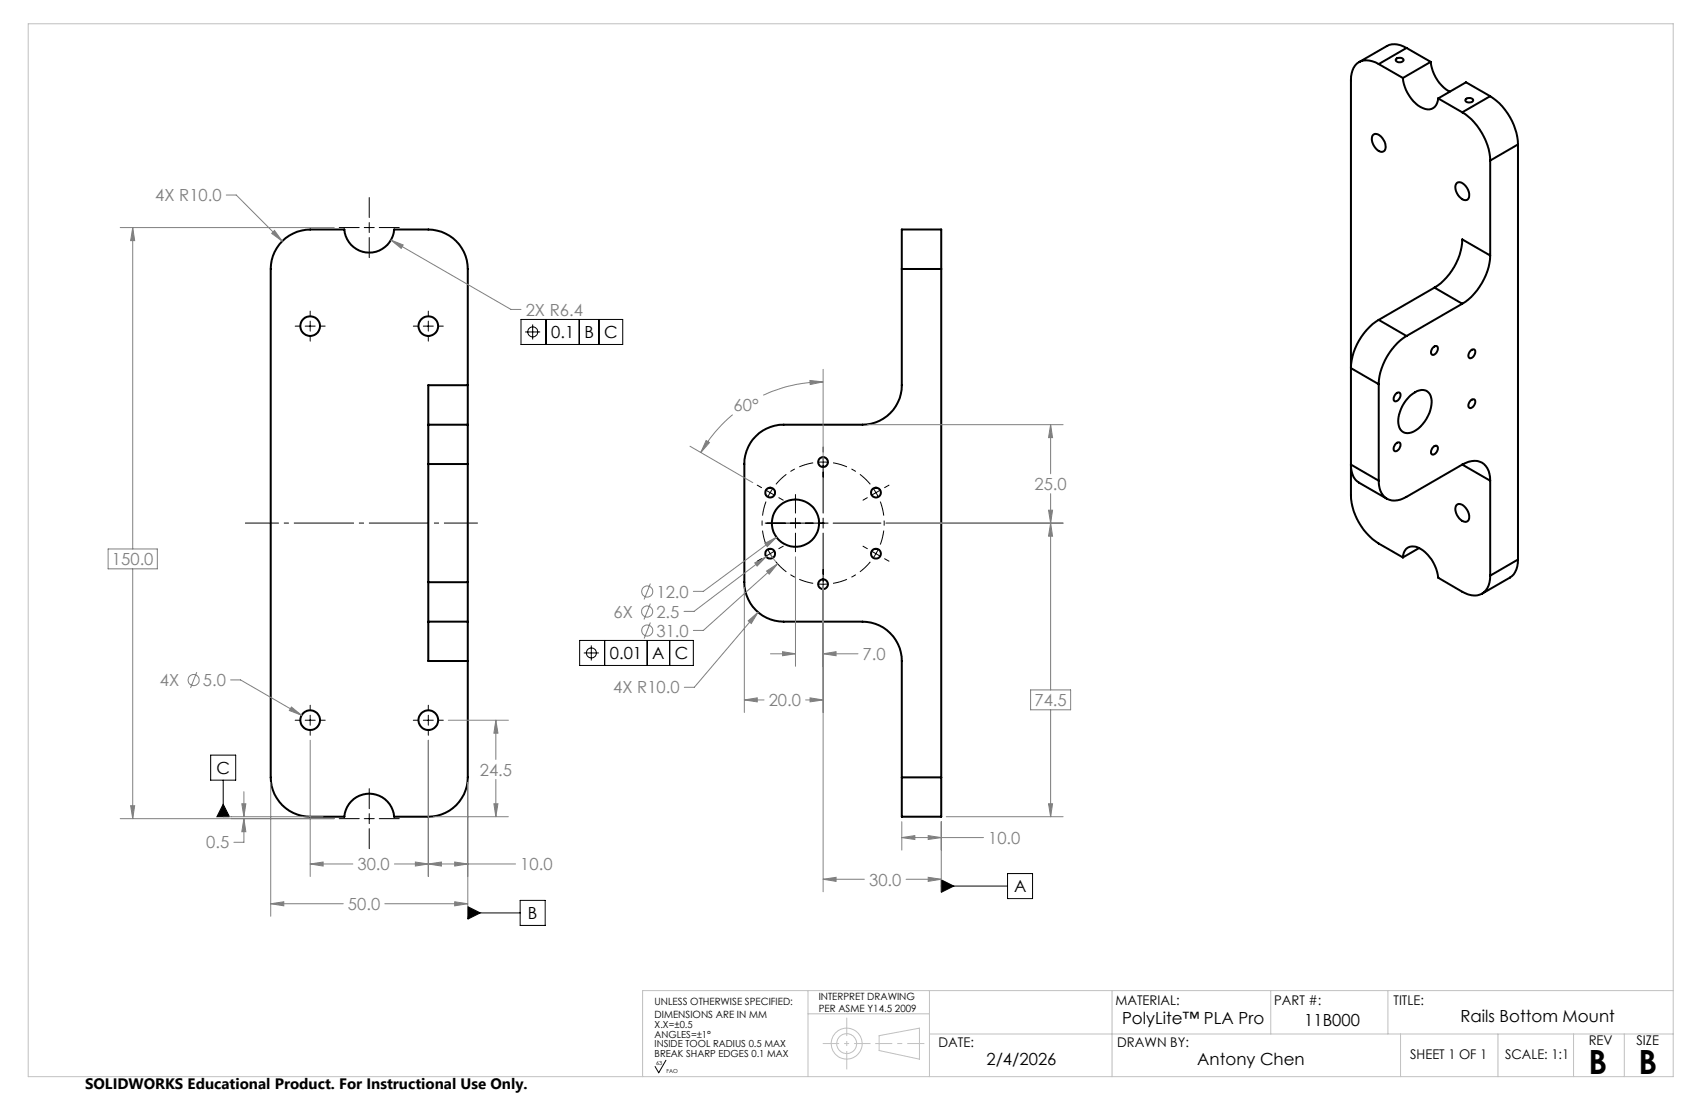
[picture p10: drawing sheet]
<svg xmlns="http://www.w3.org/2000/svg" width="432mm" height="279mm" viewBox="0 0 432 279" stroke-linecap="round" stroke-linejoin="round" font-family="sans-serif">
<g fill="none" stroke="#000" stroke-width=".51">
<path d="M350 16.3a4.6 4.6 0 0 0-6 .3 6 6 0 0 0-1.1 3.8v105.3a15.5 15.5 0 0 0 7.1 12.2l6.1 3.6M350 16.3l6.1 3.5M354.4 15a1.19 1.19 0 0 1 1.9 .3 1.16 1.16 0 0 1-2-.1zM356.1 19.8a9.7 9.7 0 0 0 5.1 7.6 2.6 2.6 0 0 0 3.9-2.4M357 12.2a5.1 5.1 0 0 0-4.9-.5l-7.1 4.1M357 12.2l-7 4.1M357 12.2l6.2 3.5M363.2 15.7a9.8 9.8 0 0 0 4.8 7.5M363.2 15.7l-7.1 4.1M348.5 34.3a1.87 1.87 0 0 1 2.7 1.2 1.98 1.98 0 0 1-.2 3 2.88 2.88 0 0 1-2.7-2.7v-.9zM365.1 25l6.1 3.5M371.2 28.5a15.7 15.7 0 0 1 7.1 12.2"/>
<path d="M372.1 25.2a1.17 1.17 0 0 1 1.9 .3 1.2 1.2 0 0 1-2-.1zM378.3 24.4a15.5 15.5 0 0 1 7 12.3M378.3 24.4l-7.1 4.1M378.3 24.4l-6.2-3.5-7 4.1M385.3 36.7l-7 4M385.3 36.7v105.3M369.7 46.5a1.39 1.39 0 0 1 2.1 .4 3 3 0 0 1 .8 3.7 2.2 2.2 0 0 1-2.7-1.6l-.5-1.4zM378.3 40.7v24.1M228.9 68.3v29.5a10 10 0 0 1-10 10h-20a10 10 0 0 0-10 10v29.9a10 10 0 0 0 10 10.1h20a10 10 0 0 1 10 9.9v29.6M228.9 68.3v-10.1h10v10.1M228.9 68.3h10M238.9 68.3v129"/>
<path d="M364.1 73l7.1 4.1M364.1 73l-14.1 8.2M371.2 77.1l-14.2 8.2M378.3 64.8a15.7 15.7 0 0 1-7.1 12.3M378.3 64.8l-7.1-4.1a15.4 15.4 0 0 1-7.1 12.3M118.7 97.8h-10v10M118.7 97.8v10M118.7 97.8v-29.5a10.1 10.1 0 0 0-10-10.1h-8.7a6.3 6.3 0 0 1-6.3 5.9 6.3 6.3 0 0 1-6.3-5.9h-8.7a10.1 10.1 0 0 0-10 10.1v129a10 10 0 0 0 10 10h8.7a6.3 6.3 0 0 1 6.3-5.9 6.3 6.3 0 0 1 6.3 5.9h8.7a10 10 0 0 0 10-10v-29.6M350 81.2a15.4 15.4 0 0 0-7.1 12.2l7.1 4.1M350 97.5v24.5M350 81.2l7 4.1M354.4 99.9a.64 .64 0 0 1 1.1 0 1.46 1.46 0 0 1-1.6 1.8l-.1-.8z"/>
<path d="M357 85.3a15.7 15.7 0 0 0-7 12.2M363.9 88.1a.66 .66 0 0 1 1.1 0 1.62 1.62 0 0 1-1.4 2 1.21 1.21 0 0 1 .3-2zM373.3 89a.66 .66 0 0 1 1.2 0 1.62 1.62 0 0 1-1.4 1.9 1.21 1.21 0 0 1 .2-1.9zM108.7 107.8v10M108.7 117.8h10M108.7 107.8h10M108.7 117.8v29.9M118.7 107.8v10M118.7 117.8v29.9M354.4 112.6a.66 .66 0 0 1 1.1 0 1.62 1.62 0 0 1-1.4 1.9 1.2 1.2 0 0 1 .3-1.9zM358 100.4a3.7 3.7 0 0 1 4.3-1.1 4.2 4.2 0 0 1 .8 4.7 8.5 8.5 0 0 1-5.4 5.9 2.38 2.38 0 0 1-2.7-2.5 9.3 9.3 0 0 1 3-7zM363.9 113.4a.64 .64 0 0 1 1.1 .1 1.46 1.46 0 0 1-1.6 1.8l-.1-.9z"/>
<path d="M371.2 117.9a4.5 4.5 0 0 1 6 .4 5.4 5.4 0 0 1 1.1 3.7M371.2 117.9l-14.2 8.2a4.5 4.5 0 0 1-5.9-.4 5.4 5.4 0 0 1-1.1-3.7M371.2 117.9l7.1 4.1M373.3 101.6l.3-.2a.54 .54 0 0 1 .6 0 .54 .54 0 0 1 .3 .5 1.33 1.33 0 0 1-1.6 1.5l-.1-.8zM350 122l-7.1-4.1 .1 .9a4.5 4.5 0 0 0 2 3.7l7.1 4.1M360.3 139.1l-4.2 2.4M369.7 128.2a1.62 1.62 0 0 1 2.4 .7 2.64 2.64 0 0 1 .5 3.4 2.22 2.22 0 0 1-2.7-1.6l-.5-1.4zM378.3 122v24.1M108.7 147.7v10.1M108.7 157.8v9.9h10M108.7 147.7h10M108.7 157.8h10"/>
<path d="M118.7 147.7v10.1M118.7 157.8v9.9M356.1 141.5a2.67 2.67 0 0 1 1.5-2.7 2.67 2.67 0 0 1 3 .5 9.9 9.9 0 0 1 4.5 7.3l6.1 3.6a4.5 4.5 0 0 0 6-.4 5.4 5.4 0 0 0 1.1-3.7M385.3 142a5.2 5.2 0 0 1-2 4.6l-7.1 4.1M385.3 142l-7 4.1M228.9 197.3v10h10v-10M228.9 197.3h10"/>
<circle cx="78.7" cy="82.8" r="2.51"/>
<circle cx="108.7" cy="82.8" r="2.5"/>
<circle cx="208.9" cy="117.2" r="1.25"/>
<circle cx="195.5" cy="125" r="1.26"/>
<circle cx="201.9" cy="132.7" r="6"/>
<circle cx="222.3" cy="125" r="1.26"/>
<circle cx="195.5" cy="140.5" r="1.25"/>
<circle cx="208.9" cy="148.2" r="1.25"/>
<circle cx="222.4" cy="140.5" r="1.25"/>
<circle cx="78.7" cy="182.7" r="2.5"/>
<circle cx="108.7" cy="182.8" r="2.49"/>
</g>
<g fill="none" stroke="#808080" stroke-width=".25">
<path d="M30.5 57.7h54.3M33.7 57.7l.5 3.4h-1zM33.7 57.7v81.6M57.4 49.5h2.6l11.6 11.7M69.7 58.5l1.9 2.7-2.6-2zM99.2 60.9l3.1 1.3-.5 .8zM99.2 60.9l30.5 17.6h2.6M205.6 96.6l3.4 .3-3.3 .7zM209 96.9a36.8 36.8 0 0 0-15.3 3.4M209 93.7v23.1M175.2 113.2l15.9 9.3M179.2 111.8l.9 .5-2.2 2.5z"/>
<path d="M186 105.2l-3.3 3.1a34.1 34.1 0 0 0-4.8 6.5M220.2 107.8h49.7M266.7 107.8l.5 3.3h-1zM266.7 107.8v12.4M27.4 139.3h12.5v5.1h-12.5zM194.2 137.9l2.9-1.6-2.3 2.4zM197.1 136.3l-18.6 13.8h-2.5M224.9 132.8h45M266.2 129.5h1l-.5 3.3zM266.7 132.8l.5 3.3h-1zM266.7 125.3v49.8M33.7 144.4v63.4"/>
<path d="M165.1 148.1l-1.6 4M165.1 153.2l-1.6 4M165.1 158l-1.6 4M188.9 149v31.8M189.9 157.6l2.5-2.2-1.7 2.8zM191.6 142.8l2.9-1.5-2.3 2.4zM192.4 155.4l-16.2 19h-2.5M194.5 141.3l-18.3 13.9h-2.6M194.6 144.9l2.8-1.8-2.1 2.6zM195.5 140.6l1.5 2M197.4 143.1l-18.9 16.9h-2.5M201.9 141.3v27.8"/>
<path d="M209 148.7v77.6M50 170.6l-1.6 4M58.5 172.5h2.6l15.5 9M74 179.4l2.6 2.1-3.2-1.2zM188.9 177.6l3.3-.5v1zM188.9 177.6h5.1M195.6 165.9h6.3M198.6 165.4l3.3 .5-3.3 .5zM204.5 177.6h4.5M205.6 177.1l3.4 .5-3.4 .5zM209 165.9l3.2-.5v1zM209 165.9h8.8"/>
<path d="M261.6 175.1h10.2v5h-10.2zM68.7 198.5v34M78.7 187.9v34.5M108.7 187.9v34.5M113.8 182.8h15.2M118.7 198.5v34M125.9 182.8l.5 3.3h-1zM125.9 182.8v9.9M125.9 197.8v9.5M266.7 180.1v27.2M30.5 207.8h54.3M33.2 204.5h1l-.5 3.3z"/>
<path d="M56.7 207.3h25.3M61.4 204h1l-.5 3.3zM61.9 207.8l.5 3.3h-1zM61.9 207.8v5.9h-2.5M61.9 200.9v6.4M78.7 219.3l3.3-.5v1zM78.7 219.3h10.9M100.1 219.3h30.8M105.4 218.8l3.3 .5-3.3 .5zM108.7 219.3l3.3-.5v1zM110 207.3h19M115.4 218.8l3.3 .5-3.3 .5z"/>
<path d="M125.4 204h1l-.5 3.3zM228.9 212.5l3.3-.4v.9zM228.9 208.5v7.2M228.9 212.5h20.8M235.6 212.1l3.3 .4-3.3 .5zM238.9 208.5v17.8M240.2 207.3h29.7M266.2 204h1l-.5 3.3zM68.7 229.3l3.3-.5v1.1zM68.7 229.3h18.4M97.7 229.3h21M115.4 228.8l3.3 .5-3.3 .6z"/>
<path d="M209 223.1l3.2-.5v1.1zM209 223.1h10.4M230 223.1h8.9M235.6 222.6l3.3 .5-3.3 .6z"/>
<circle cx="164.3" cy="155.2" r="1.41"/>
<circle cx="164.3" cy="150.1" r="1.4"/>
<circle cx="164.3" cy="160" r="1.4"/>
<circle cx="49.2" cy="172.6" r="1.4"/>
</g>
<g fill="none" stroke="#000" stroke-width=".25">
<path d="M86.1 57.7h5.1M92.5 57.7h2.5M93.7 50.1v5.1M93.7 56.5v2.5M96.3 57.7h5.1M78.7 79v1.2M93.7 60.3v5.1M108.7 79v1.2M74.9 82.8h1.3M77.5 82.8h2.5M78.7 81.5v2.5M78.7 85.3v1.3"/>
<path d="M81.3 82.8h1.2M104.9 82.8h1.3M107.5 82.8h2.5M108.7 81.5v2.5M108.7 85.3v1.3M111.3 82.8h1.2M132.3 81.1h25.8v6.3h-25.8zM133.3 84.2h3.8M135.2 82.3v3.8M138.6 81.1v6.3M147 81.1v6.3M152 81.1v6.3"/>
<path d="M207.7 117.3h2.5M209 113.5v1.2M209 116v14.2M192.2 123.1l1.1 .7M194.2 132.8h16M194.4 124.4l2.2 1.3M194.9 139.4l1.3 2.2M196.2 123.9l-1.3 2.2M196.6 139.9l-2.2 1.2M197.7 126.3l1.1 .6M198.8 138.6l-1.1 .6M201.9 125.5v4.7"/>
<path d="M201.9 131.5v2.5M201.9 135.3v4.7M209 131.5v2.5M209 135.3v14.2M211.5 132.8h12.1M219.1 138.6l1.1 .6M220.2 126.3l-1.1 .6M221.3 139.9l2.1 1.2M221.7 123.9l1.3 2.2M223 139.4l-1.3 2.2M223.4 124.4l-2.1 1.3M225.7 123.1l-1.2 .7"/>
<path d="M193.3 141.8l-1.1 .6M207.7 148.2h2.5M209 150.8v1.3M224.5 141.8l1.2 .6M78.7 179v1.2M108.7 179v1.2M147.1 162.5h28.9v6.4h-28.9zM148.2 165.7h3.8M150.1 163.8v3.8M153.5 162.5v6.4M164.3 162.5v6.4M170 162.5v6.4"/>
<path d="M53.5 191.6h6.3v6.4h-6.3zM56.7 198v9.3M74.9 182.8h1.3M77.5 182.8h2.5M78.7 181.5v2.5M78.7 185.3v1.3M81.3 182.8h1.2M104.9 182.8h1.3M107.5 182.8h2.5M108.7 181.5v2.5M108.7 185.3v1.3M111.3 182.8h1.2"/>
<path d="M56.7 204.1l1.5 3.2h-3.1zM86.1 207.8h5.1M92.5 207.8h2.5M93.7 200.1v5.1M93.7 206.5v2.5M93.7 210.3v5.1M96.3 207.8h5.1M118.7 230.1l3.2 1.6-3.2 1.6zM118.7 231.7h13.3M132 228.5h6.4v6.3h-6.4zM238.9 223.3l3.2 1.6-3.2 1.5zM238.9 224.9h16.9"/>
<path d="M255.8 221.7h6.3v6.3h-6.3zM169.1 269.1l-1.9 3.1-.9-1.5"/>
<circle cx="135.2" cy="84.2" r="1.27"/>
<circle cx="150.1" cy="165.7" r="1.27"/>
</g>
<path d="M206.4 117.5a15.5 15.5 0 0 0-9.4 5.4M194.4 127.3a15.5 15.5 0 0 0 0 10.9M220.9 122.9a15.5 15.5 0 0 0-9.4-5.4M223.5 138.2a15.5 15.5 0 0 0 0-10.9M197 142.6a15.5 15.5 0 0 0 9.4 5.4M211.5 148a15.5 15.5 0 0 0 9.4-5.4" fill="none" stroke="#000" stroke-width=".25" stroke-dasharray="15.2 1.3 1.3 1.3" stroke-dashoffset="11.6" stroke-linecap="butt"/>
<g fill="none" stroke="#c0c0c0" stroke-width=".25">
<path d="M7.2 6h417.5v267.2h-417.5zM205.1 251.4v21.7M205.1 257.3h30.8M235.9 251.4v21.8M282.3 251.4v21.8M322.6 251.4v11M352.3 251.4v11M424.7 251.4h-261.6v21.8M223.2 262.8l10.2-1.9v7.9l-10.2-2.2zM235.9 262.4h188.8M355.5 262.4v10.8M380.3 262.4v10.8"/>
<path d="M399.5 262.4v10.8M412.3 262.4v10.8"/>
<circle cx="214.9" cy="264.8" r="3.9"/>
<circle cx="214.9" cy="264.8" r="2.52"/>
</g>
<path d="M62.2 132.7h59.1" fill="none" stroke="#000" stroke-width=".25" stroke-dasharray="15.2 1.3 1.3 1.3" stroke-dashoffset="6.7" stroke-linecap="butt"/>
<path d="M214.9 258.3v13.1" fill="none" stroke="#c0c0c0" stroke-width=".25" stroke-dasharray="15.2 1.3 1.3 1.3" stroke-dashoffset="10.6" stroke-linecap="butt"/>
<path d="M208.9 264.8h12.1" fill="none" stroke="#c0c0c0" stroke-width=".25" stroke-dasharray="15.2 1.3 1.3 1.3" stroke-dashoffset="11.1" stroke-linecap="butt"/>
<path d="M222.2 264.8h12.4" fill="none" stroke="#c0c0c0" stroke-width=".25" stroke-dasharray="15.2 1.3 1.3 1.3" stroke-dashoffset="10.9" stroke-linecap="butt"/>
<path d="M56.7 204.1l1.5 3.2h-3.1zM118.7 230.1l3.2 1.6-3.2 1.6zM238.9 223.3l3.2 1.6-3.2 1.5z" fill="#000"/>
<path d="M61.4 204h1l-.5 3.3zM61.9 207.8l.5 3.3h-1zM69.7 58.5l-.7 .7 2.6 2zM99.2 60.9l2.6 2.1 .5-.8zM74 179.4l-.6 .9 3.2 1.2zM115.4 228.8l3.3 .5-3.3 .6zM68.7 229.3l3.3-.5v1.1zM105.4 218.8l3.3 .5-3.3 .5zM78.7 219.3l3.3-.5v1zM125.9 182.8l.5 3.3h-1zM125.4 204h1l-.5 3.3zM108.7 219.3l3.3-.5v1zM115.4 218.8l3.3 .5-3.3 .5zM33.2 204.5h1l-.5 3.3zM33.7 57.7l.5 3.4h-1zM198.6 165.4l3.3 .5-3.3 .5zM209 165.9l3.2-.5v1zM205.6 96.6l3.4 .3-3.3 .7zM179.2 111.8l.9 .5-2.2 2.5zM194.2 137.9l.6 .8 2.3-2.4zM191.6 142.8l.6 .9 2.3-2.4zM209 223.1l3.2-.5v1.1zM235.6 222.6l3.3 .5-3.3 .6zM235.6 212.1l3.3 .4-3.3 .5zM228.9 212.5l3.3-.4v.9zM266.2 129.5h1l-.5 3.3zM266.7 107.8l.5 3.3h-1zM189.9 157.6l.8 .6 1.7-2.8zM205.6 177.1l3.4 .5-3.4 .5zM188.9 177.6l3.3-.5v1zM194.6 144.9l.7 .8 2.1-2.6zM266.7 132.8l.5 3.3h-1zM266.2 204h1l-.5 3.3z" fill="#808080"/>
<g font-size="8.5">
<text x="403.2" y="272.6">B</text>
<text x="415.9" y="272.6">B</text>
</g>
<g font-size="4.2" fill="#808080">
<text x="39.4" y="51.1">4X R10.0</text>
<text x="133.4" y="80.1">2X R6.4</text>
<text x="186.2" y="104.3">60°</text>
<text x="262.6" y="124.3">25.0</text>
<text x="28.4" y="143.4">150.0</text>
<text x="166.6" y="151.6">12.0</text>
<text x="155.7" y="156.7">6X</text>
<text x="166.6" y="156.7">2.5</text>
<text x="166.6" y="161.5">31.0</text>
<text x="219" y="167.5">7.0</text>
<text x="40.6" y="174.1">4X</text>
<text x="51.5" y="174.1">5.0</text>
<text x="155.7" y="176">4X R10.0</text>
<text x="195.1" y="179.2">20.0</text>
<text x="262.6" y="179.2">74.5</text>
<text x="121.8" y="196.8">24.5</text>
<text x="52.3" y="215.3">0.5</text>
<text x="250.8" y="214.1">10.0</text>
<text x="90.7" y="220.8">30.0</text>
<text x="132.1" y="220.8">10.0</text>
<text x="220.6" y="224.7">30.0</text>
<text x="88.3" y="230.9">50.0</text>
</g>
<g font-size="4.2">
<text x="139.9" y="85.8">0.1</text>
<text x="148.4" y="85.8">B</text>
<text x="153.4" y="85.8">C</text>
<text x="154.8" y="167.3">0.01</text>
<text x="165.6" y="167.3">A</text>
<text x="171.3" y="167.3">C</text>
<text x="54.9" y="196.4">C</text>
<text x="257.4" y="226.5">A</text>
<text x="134" y="233.3">B</text>
<text x="284.8" y="259.9">PolyLite™ PLA Pro</text>
<text x="331.1" y="260.3">11B000</text>
<text x="370.7" y="259.5">Rails Bottom Mount</text>
<text x="250.4" y="270.4">2/4/2026</text>
<text x="303.9" y="270.4">Antony Chen</text>
</g>
<text font-size="3.8" x="21.6" y="276.3">SOLIDWORKS Educational Product. For Instructional Use Only.</text>
<g font-size="3.4">
<text x="283.1" y="255">MATERIAL:</text>
<text x="323.4" y="255">PART #:</text>
<text x="353.8" y="255">TITLE:</text>
<text x="238.3" y="265.8">DATE:</text>
<text x="283.6" y="265.8">DRAWN BY:</text>
<text x="358" y="268.8">SHEET 1 OF 1</text>
<text x="382.1" y="268.8">SCALE: 1:1</text>
<text x="403.3" y="265.2">REV</text>
<text x="415.4" y="265.2">SIZE</text>
</g>
<g font-size="2.5">
<text x="166.2" y="255.1">UNLESS OTHERWISE SPECIFIED:</text>
<text x="207.8" y="253.8">INTERPRET DRAWING</text>
<text x="207.8" y="256.7">PER ASME Y14.5 2009</text>
<text x="166.2" y="258.4">DIMENSIONS ARE IN MM</text>
<text x="166.2" y="260.9">X.X=±0.5</text>
<text x="166.2" y="263.4">ANGLES=±1°</text>
<text x="166.2" y="265.8">INSIDE TOOL RADIUS 0.5 MAX</text>
<text x="166.2" y="268.3">BREAK SHARP EDGES 0.1 MAX</text>
</g>
<g font-size="1.4">
<text x="166.6" y="270.3">63</text>
<text x="169.2" y="272.2">FAO</text>
</g>
</svg>
